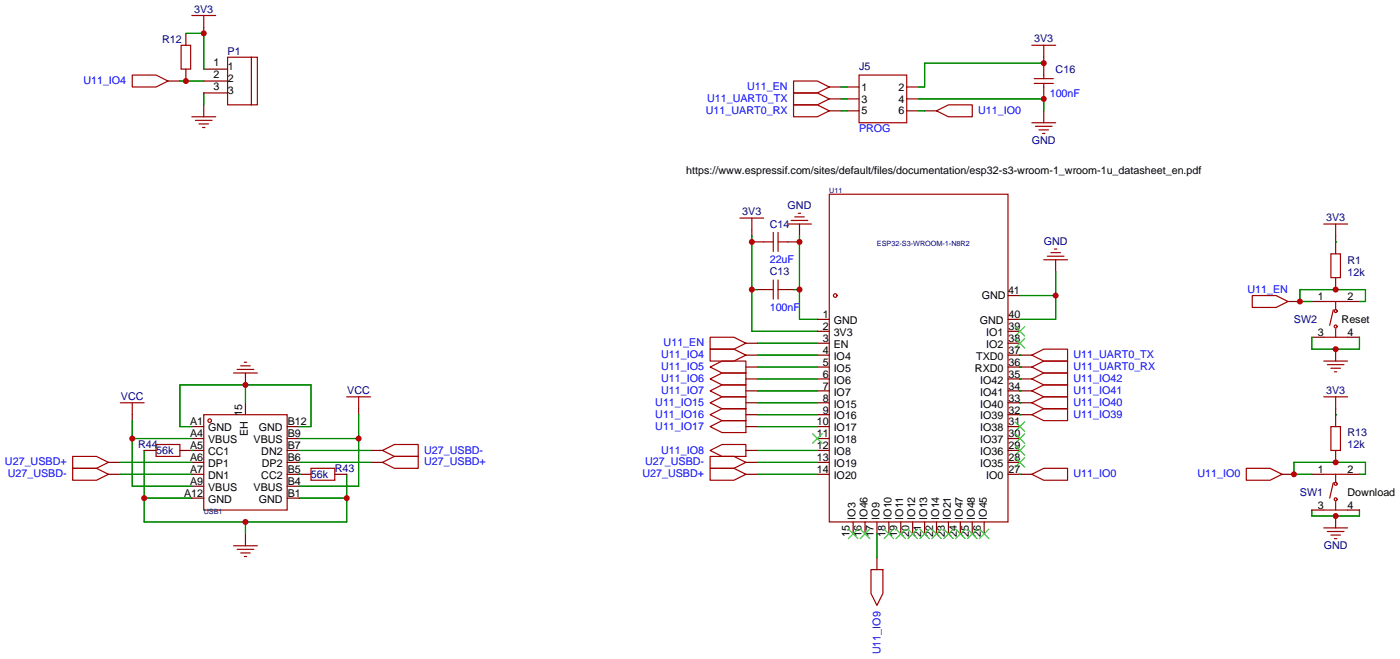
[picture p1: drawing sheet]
<svg xmlns="http://www.w3.org/2000/svg" width="298mm" height="140mm" viewBox="0 0 298 140" stroke-linecap="round" stroke-linejoin="round" font-family="sans-serif">
<g fill="none" stroke="#a10000" stroke-width=".25">
<path d="M28.2 16h5.1l2.5 1.3-2.5 1.2h-5.1zM38.6 9.7h2v5h-2zM40.9 3.3h5.1M43.4 3.3v2.5M48.5 12.2h5.1v10.2h-5.1zM53.6 12.2h1.3v10.2h-1.3M169.2 17.3h5l2.6 1.2-2.6 1.3h-5zM169.2 19.8h5l2.6 1.3-2.6 1.3h-5zM183.1 16h10.2v10.2h-10.2zM220 9.7h5M220.5 16.8h4M220.5 17.8h4"/>
<path d="M222.5 9.7v2.5M222.5 16v.8M222.5 17.8v.7M40.9 24.9h5.1M41.7 25.7h3.5M42.4 26.4h2M43.2 27.2h.5M169.2 22.4h5l2.6 1.2-2.6 1.3h-5zM199.6 23.6l2.6-1.2h5.1v2.5h-5.1zM220 26.2h5M220.7 26.9h3.6M221.5 27.7h2"/>
<path d="M222.2 28.4h.6M157.7 46.5h5.1M160.3 46.5v2.5M162.8 51.6h2M164.8 49.5v4.1M164.8 59.7v4.1M165.9 49.5v4.1M165.9 59.7v4.1M165.9 51.6h2M167.9 47.8h5.1M168.7 47h3.5M169.4 46.2h2"/>
<path d="M170.2 45.5h.5M176.8 41.4h38.1v69.9h-38.1zM222.5 55.4h5.1M223.3 54.6h3.5M224 53.8h2.1M224.8 53.1h.5M282.2 47.8h5.1M283.7 54.1h2.1v5.1h-2.1zM284.7 47.8v2.5M49.8 79.5h5.1M50.5 78.7h3.6M51.3 78h2"/>
<path d="M52.1 77.2h.5M151.4 78.2l2.5-1.2h5.1v2.5h-5.1zM151.4 74.4h5.1l2.5 1.3-2.5 1.3h-5.1zM151.4 71.9h5.1l2.5 1.3-2.5 1.2h-5.1zM164.1 61.7h.7M165.9 61.7h.7M220 75.7l2.5-1.3h5.1v2.6h-5.1zM220 78.2l2.5-1.2h5.1v2.5h-5.1zM267 63h5l2.6 1.3-2.6 1.2h-5zM282.2 77h5.1M282.2 71.9h5.1M282.2 64.3h5.1"/>
<path d="M283 77.7h3.5M283.7 78.5h2.1M284.2 66l-.7 3.3M284.5 79.2h.5M284.7 64.3v1.7M284.7 70.1v1.8M15.5 99.8h5.1l2.5 1.3-2.5 1.3h-5.1zM15.5 97.3h5.1l2.5 1.3-2.5 1.2h-5.1zM25.7 85.9h5M28.2 85.9v2.5M33.3 94.7h5.1v2.6h-5.1zM43.4 88.4h17.8v20.3h-17.8z"/>
<path d="M66.3 99.8h5.1v2.6h-5.1zM73.9 84.6h5.1M76.5 84.6v2.5M81.5 96l2.6-1.3h5.1v2.6h-5.1zM81.5 98.6l2.6-1.3h5.1v2.5h-5.1zM151.4 83.3l2.5-1.3h5.1v2.6h-5.1zM151.4 80.8l2.5-1.3h5.1v2.5h-5.1zM151.4 99.8h5.1l2.5 1.3-2.5 1.3h-5.1zM151.4 97.3h5.1l2.5 1.3-2.5 1.2h-5.1zM151.4 85.9l2.5-1.3h5.1v2.5h-5.1zM151.4 88.4l2.5-1.3h5.1v2.6h-5.1zM151.4 90.9l2.5-1.2h5.1v2.5h-5.1z"/>
<path d="M151.4 96l2.5-1.3h5.1v2.6h-5.1zM220 88.4l2.5-1.3h5.1v2.6h-5.1zM220 80.8l2.5-1.3h5.1v2.5h-5.1zM220 85.9l2.5-1.3h5.1v2.5h-5.1zM220 83.3l2.5-1.3h5.1v2.6h-5.1zM265.7 99.8h5.1l2.5 1.3-2.5 1.3h-5.1zM282.2 84.6h5.1M283.7 90.9h2.1v5.1h-2.1zM284.7 84.6v2.5M49.8 116.3h5.1M50.5 117.1h3.6M51.3 117.9h2"/>
<path d="M52.1 118.6h.5M220 101.1l2.5-1.3h5.1v2.6h-5.1zM282.2 112.5h5.1M282.2 108.7h5.1M282.2 101.1h5.1M283 113.3h3.5M283.7 114h2.1M284.2 102.9l-.7 3.3M284.5 114.8h.5M284.7 101.1v1.8M284.7 106.9v1.8M185.7 121.4h2.5v5.1l-1.3 2.5-1.2-2.5z"/>
<circle cx="178.1" cy="63" r=".38"/>
<circle cx="284.7" cy="66.3" r=".32"/>
<circle cx="284.7" cy="69.6" r=".32"/>
<circle cx="44.7" cy="89.7" r=".38"/>
<circle cx="284.7" cy="103.1" r=".32"/>
<circle cx="284.7" cy="106.4" r=".32"/>
</g>
<g fill="none" stroke="#870000" stroke-width=".25">
<path d="M35.8 17.3h2.6M39.6 7.1v2.6M39.6 14.7v2.6M43.4 5.8v1.3M43.4 17.3h5.1M43.4 14.7h5.1M43.4 19.8h5.1M176.8 18.5h2.5M180.6 18.5h2.5M193.3 18.5h2.5M222.5 12.2v3.8M222.5 18.5v2.6"/>
<path d="M43.4 22.4v2.5M176.8 21.1h2.5M176.8 23.6h2.5M180.6 21.1h2.5M180.6 23.6h2.5M193.3 21.1h2.5M193.3 23.6h2.5M197.1 23.6h2.5M222.5 23.6v2.6M160.3 49v1.3M160.3 51.6h2.5M167.9 51.6h2.5"/>
<path d="M170.4 47.8v2.5M225 55.4v2.5M284.7 50.3v3.8M284.7 59.2v2.5M52.3 79.5v2.5M159 78.2h2.5M159 75.7h2.5M159 73.2h2.5M161.5 61.7h2.6M166.6 61.7h2.6M174.2 78.2h2.6M174.2 75.7h2.6"/>
<path d="M174.2 68.1h2.6M174.2 70.6h2.6M174.2 73.2h2.6M214.9 78.2h5.1M214.9 75.7h5.1M214.9 63h2.5M214.9 68.1h2.5M214.9 70.6h2.5M214.9 73.2h2.5M274.6 64.3h2.5M279.7 64.3h2.5M279.7 71.9h2.5"/>
<path d="M284.7 74.4v2.6M287.3 64.3h2.5M287.3 71.9h2.5M23.1 98.6h2.6M28.2 88.4v1.3M30.7 96h2.6M38.4 96h5M40.9 90.9h2.5M40.9 93.5h2.5M40.9 98.6h2.5M52.3 85.9v2.5M61.2 90.9h2.6"/>
<path d="M61.2 93.5h2.6M61.2 96h2.6M61.2 98.6h2.6M76.5 87.1v1.3M79 96h2.5M79 98.6h2.5M159 83.3h2.5M159 80.8h2.5M159 85.9h2.5M159 88.4h2.5M159 90.9h2.5M159 96h2.5"/>
<path d="M159 98.6h2.5M174.2 83.3h2.6M174.2 80.8h2.6M174.2 85.9h2.6M174.2 88.4h2.6M174.2 90.9h2.6M174.2 93.5h2.6M174.2 96h2.6M174.2 98.6h2.6M214.9 83.3h5.1M214.9 80.8h5.1M214.9 85.9h5.1"/>
<path d="M214.9 88.4h5.1M214.9 90.9h2.5M214.9 93.5h2.5M214.9 96h2.5M214.9 98.6h2.5M284.7 87.1v3.8M284.7 96v2.6M23.1 101.1h2.6M40.9 101.1h2.5M40.9 103.6h2.5M40.9 106.2h2.5M52.3 113.8v2.5"/>
<path d="M61.2 101.1h5.1M61.2 103.6h2.6M61.2 106.2h2.6M71.4 101.1h2.5M159 101.1h2.5M174.2 101.1h2.6M181.9 111.3v2.5M184.4 111.3v2.5M186.9 111.3v2.5M186.9 118.9v2.5M189.5 111.3v2.5M192 111.3v2.5"/>
<path d="M194.6 111.3v2.5M197.1 111.3v2.5M199.6 111.3v2.5M202.2 111.3v2.5M204.7 111.3v2.5M207.3 111.3v2.5M209.8 111.3v2.5M214.9 101.1h5.1M273.3 101.1h2.5M279.7 101.1h2.5M279.7 108.7h2.5M284.7 110v2.5"/>
<path d="M287.3 101.1h2.5M287.3 108.7h2.5"/>
</g>
<g fill="none" stroke="#008700" stroke-width=".25">
<path d="M38.4 17.3h5M39.6 7.1h3.8v7.6M43.4 19.8v2.6M179.3 18.5h1.3M222.5 13.5h-25.4v5h-1.3M179.3 21.1h1.3M179.3 23.6h1.3M195.8 21.1h26.7v2.5M195.8 23.6h1.3M160.3 50.3v20.3h13.9M170.4 50.3v17.8h3.8M225 57.9v10.2h-7.6"/>
<path d="M284.7 51.6h.1M160.3 61.7h1.2M161.5 75.7h12.7M161.5 78.2h12.7M161.5 73.2h12.7M169.2 61.7h1.2M217.4 75.7h.1M217.4 78.2h.1M217.4 63h7.6M279.7 71.9v2.5h10.1v-2.5M279.7 64.3h-2.6v-2.6h14v2.6h-1.3M25.7 98.6h15.2"/>
<path d="M28.2 89.7v13.9h12.7M28.2 93.5h12.7M30.7 96v15.3h43.2v-10.2M40.9 96h.1M40.9 90.9h-2.5v-8.9h27.9v8.9h-2.5M52.3 82v3.9M63.8 98.6h15.2M63.8 93.5h12.7M63.8 96h15.2M76.5 88.4v15.2h-12.7M161.5 98.6h12.7M161.5 83.3h12.7"/>
<path d="M161.5 80.8h12.7M161.5 90.9h12.7M161.5 96h12.7M161.5 85.9h12.7M161.5 88.4h12.7M217.4 88.4h.1M217.4 85.9h.1M217.4 83.3h.1M217.4 80.8h.1M284.7 88.4h.1M25.7 101.1h15.2M30.7 106.2h10.2"/>
<path d="M52.3 111.3v2.5M63.8 101.1h.1M63.8 106.2h10.1M161.5 101.1h12.7M186.9 113.8v5.1M217.4 101.1h.1M279.7 108.7v1.3h10.1v-1.3M279.7 101.1h-3.9v-2.5h15.3v2.5h-1.3"/>
</g>
<g fill="none" stroke="#3c3" stroke-width=".25">
<path d="M216.4 69.6l2 2M216.4 72.1l2 2.1M218.4 69.6l-2 2M218.4 72.1l-2 2.1M173.2 92.5l2.1 2M175.3 92.5l-2.1 2M216.4 89.9l2 2M216.4 92.5l2 2M216.4 95l2 2M216.4 97.5l2 2.1M218.4 89.9l-2 2M218.4 92.5l-2 2"/>
<path d="M218.4 95l-2 2M218.4 97.5l-2 2.1M180.8 112.8l2.1 2M182.9 112.8l-2.1 2M183.4 112.8l2 2M185.4 112.8l-2 2M188.5 112.8l2 2M190.5 112.8l-2 2M191 112.8l2 2M193 112.8l-2 2M193.5 112.8l2.1 2M195.6 112.8l-2.1 2"/>
<path d="M196.1 112.8l2 2M198.1 112.8l-2 2M198.6 112.8l2.1 2M200.7 112.8l-2.1 2M201.2 112.8l2 2M203.2 112.8l-2 2M203.7 112.8l2 2M205.7 112.8l-2 2M206.2 112.8l2.1 2M208.3 112.8l-2.1 2M208.8 112.8l2 2M210.8 112.8l-2 2"/>
</g>
<g fill="#c00">
<circle cx="284.7" cy="110" r=".63"/>
<circle cx="170.4" cy="61.7" r=".63"/>
<circle cx="170.4" cy="51.6" r=".63"/>
<circle cx="160.3" cy="61.7" r=".63"/>
<circle cx="160.3" cy="51.6" r=".63"/>
<circle cx="225" cy="63" r=".63"/>
<circle cx="222.5" cy="13.5" r=".63"/>
<circle cx="222.5" cy="21.1" r=".63"/>
<circle cx="284.7" cy="74.4" r=".63"/>
<circle cx="52.3" cy="111.3" r=".63"/>
<circle cx="73.9" cy="106.2" r=".63"/>
<circle cx="30.7" cy="106.2" r=".63"/>
<circle cx="76.5" cy="93.5" r=".63"/>
<circle cx="52.3" cy="82" r=".63"/>
<circle cx="28.2" cy="93.5" r=".63"/>
<circle cx="275.8" cy="101.1" r=".63"/>
<circle cx="284.7" cy="98.6" r=".63"/>
<circle cx="284.7" cy="61.7" r=".63"/>
<circle cx="277.1" cy="64.3" r=".63"/>
<circle cx="43.4" cy="7.1" r=".63"/>
<circle cx="39.6" cy="17.3" r=".63"/>
</g>
<g font-size="2.3" fill="#000080">
<text x="41.4" y="2.7">3V3</text>
<text x="34.5" y="9.2">R12</text>
<text x="48.5" y="11.7">P1</text>
<text x="220.5" y="9">3V3</text>
<text x="183.1" y="15">J5</text>
<text x="225" y="15.5">C16</text>
<text x="220" y="30.6">GND</text>
<text x="158.2" y="45.9">3V3</text>
<text x="167.9" y="44.6">GND</text>
<text x="282.7" y="47.1">3V3</text>
<text x="164.1" y="48.5">C14</text>
<text x="222.5" y="52.2">GND</text>
<text x="164.1" y="58.7">C13</text>
<text x="287.3" y="56.2">R1</text>
<text x="287.3" y="58.7">12k</text>
<text x="275.8" y="68.9">SW2</text>
<text x="74" y="84">VCC</text>
<text x="282.7" y="84">3V3</text>
<text x="25.8" y="85.2">VCC</text>
<text x="29.5" y="95.5">R44</text>
<text x="287.3" y="93">R13</text>
<text x="287.3" y="95.6">12k</text>
<text x="33.3" y="96.8">56k</text>
<text x="66.3" y="101.9">56k</text>
<text x="71.4" y="100.6">R43</text>
<text x="277.1" y="105.7">SW1</text>
<text x="282.2" y="117">GND</text>
</g>
<g font-size="2.3" fill="#00f">
<text x="17.8" y="17.9">U11_IO4</text>
<text x="150.7" y="21.7">U11_UART0_TX</text>
<text x="159.3" y="19.2">U11_EN</text>
<text x="223.8" y="20.6">100nF</text>
<text x="150.5" y="24.3">U11_UART0_RX</text>
<text x="183.1" y="28.2">PROG</text>
<text x="208.5" y="24.3">U11_IO0</text>
<text x="164.1" y="56.2">22uF</text>
<text x="265.9" y="62.4">U11_EN</text>
<text x="164.1" y="66.4">100nF</text>
<text x="141" y="76.4">U11_IO4</text>
<text x="141.5" y="73.8">U11_EN</text>
<text x="228.9" y="76.4">U11_UART0_TX</text>
<text x="141" y="84">U11_IO7</text>
<text x="141" y="81.4">U11_IO6</text>
<text x="141" y="78.9">U11_IO5</text>
<text x="228.9" y="78.9">U11_UART0_RX</text>
<text x="228.9" y="81.4">U11_IO42</text>
<text x="228.9" y="84">U11_IO41</text>
<text x="139.7" y="86.5">U11_IO15</text>
<text x="139.7" y="89.1">U11_IO16</text>
<text x="228.9" y="89.1">U11_IO39</text>
<text x="228.9" y="86.5">U11_IO40</text>
<text x="139.7" y="91.6">U11_IO17</text>
<text x="1.1" y="99.2">U27_USBD+</text>
<text x="1.6" y="101.8">U27_USBD-</text>
<text x="90.4" y="96.7">U27_USBD-</text>
<text x="90.4" y="99.2">U27_USBD+</text>
<text x="137" y="101.8">U27_USBD+</text>
<text x="137.5" y="99.2">U27_USBD-</text>
<text x="141" y="96.7">U11_IO8</text>
<text x="228.9" y="101.8">U11_IO0</text>
<text x="255.3" y="101.8">U11_IO0</text>
<text x="187.7" y="139.5" transform="rotate(-90 187.7 139.5)">U11_IO9</text>
</g>
<g font-size="2.3">
<text x="45.5" y="14">1</text>
<text x="45.5" y="16.5">2</text>
<text x="48.5" y="15">1</text>
<text x="48.5" y="17.6">2</text>
<text x="45.5" y="19.1">3</text>
<text x="48.5" y="20.1">3</text>
<text x="183.6" y="19.3">1</text>
<text x="183.6" y="21.8">3</text>
<text x="191.5" y="19.3">2</text>
<text x="191.5" y="21.8">4</text>
<text x="183.6" y="24.4">5</text>
<text x="191.5" y="24.4">6</text>
<text x="146.3" y="37.1">https://www.espressif.com/sites/default/files/documentation/esp32-s3-wroom-1_wroom-1u_datasheet_en.pdf</text>
<text x="209.3" y="63.8">GND</text>
<text x="214.9" y="62.7">41</text>
<text x="280.9" y="64">1</text>
<text x="287.3" y="64">2</text>
<text x="175.4" y="70.4">2</text>
<text x="175.4" y="67.8">1</text>
<text x="177.7" y="71.6">3V3</text>
<text x="177.7" y="69.1">GND</text>
<text x="208.9" y="69.1">GND</text>
<text x="210.3" y="71.6">IO1</text>
<text x="215" y="67.8">40</text>
<text x="215" y="70.4">39</text>
<text x="280.9" y="71.6">3</text>
<text x="286" y="68.9">Reset</text>
<text x="287.3" y="71.6">4</text>
<text x="175.4" y="78">5</text>
<text x="175.4" y="75.4">4</text>
<text x="175.4" y="72.9">3</text>
<text x="177.7" y="76.7">IO4</text>
<text x="177.7" y="74.2">EN</text>
<text x="208.1" y="76.7">TXD0</text>
<text x="210.3" y="74.2">IO2</text>
<text x="215" y="72.9">38</text>
<text x="215" y="75.4">37</text>
<text x="215" y="78">36</text>
<text x="175.4" y="83.1">7</text>
<text x="175.4" y="80.5">6</text>
<text x="177.7" y="81.8">IO6</text>
<text x="177.7" y="79.3">IO5</text>
<text x="207.8" y="79.3">RXD0</text>
<text x="209" y="81.8">IO42</text>
<text x="215" y="80.5">35</text>
<text x="215" y="83.1">34</text>
<text x="51.6" y="88.8" transform="rotate(-90 51.6 88.8)">15</text>
<text x="175.4" y="88.1">9</text>
<text x="175.4" y="85.6">8</text>
<text x="177.7" y="89.4">IO16</text>
<text x="177.7" y="86.9">IO15</text>
<text x="177.7" y="84.3">IO7</text>
<text x="209" y="84.3">IO41</text>
<text x="209" y="86.9">IO40</text>
<text x="209" y="89.4">IO39</text>
<text x="215" y="85.6">33</text>
<text x="215" y="88.1">32</text>
<text x="40.5" y="95.8">A5</text>
<text x="40.5" y="93.2">A4</text>
<text x="40.5" y="90.7">A1</text>
<text x="44.4" y="94.5">VBUS</text>
<text x="44.4" y="92">GND</text>
<text x="52.9" y="93" transform="rotate(-90 52.9 93)">EH</text>
<text x="54" y="94.5">VBUS</text>
<text x="55.2" y="92">GND</text>
<text x="61.3" y="90.7">B12</text>
<text x="61.3" y="93.2">B9</text>
<text x="61.3" y="95.8">B7</text>
<text x="174.1" y="95.8">12</text>
<text x="174.1" y="93.2">11</text>
<text x="174.1" y="90.7">10</text>
<text x="177.7" y="94.5">IO18</text>
<text x="177.7" y="92">IO17</text>
<text x="209" y="92">IO38</text>
<text x="209" y="94.5">IO37</text>
<text x="215" y="90.7">31</text>
<text x="215" y="93.2">30</text>
<text x="215" y="95.8">29</text>
<text x="40.5" y="100.8">A7</text>
<text x="40.5" y="98.3">A6</text>
<text x="44.4" y="99.6">DP1</text>
<text x="44.4" y="97">CC1</text>
<text x="55.7" y="97">DN2</text>
<text x="55.8" y="99.6">DP2</text>
<text x="61.3" y="98.3">B6</text>
<text x="61.3" y="100.8">B5</text>
<text x="174.1" y="100.8">14</text>
<text x="174.1" y="98.3">13</text>
<text x="177.7" y="99.6">IO19</text>
<text x="177.7" y="97">IO8</text>
<text x="209" y="97">IO36</text>
<text x="209" y="99.6">IO35</text>
<text x="215" y="98.3">28</text>
<text x="215" y="100.8">27</text>
<text x="280.9" y="100.8">1</text>
<text x="287.3" y="100.8">2</text>
<text x="39.2" y="105.9">A12</text>
<text x="40.5" y="103.4">A9</text>
<text x="44.4" y="107.2">GND</text>
<text x="44.4" y="104.7">VBUS</text>
<text x="44.4" y="102.1">DN1</text>
<text x="54" y="104.7">VBUS</text>
<text x="55.2" y="107.2">GND</text>
<text x="55.7" y="102.1">CC2</text>
<text x="61.3" y="103.4">B4</text>
<text x="61.3" y="105.9">B1</text>
<text x="177.7" y="102.1">IO20</text>
<text x="210.3" y="102.1">IO0</text>
<text x="287.3" y="105.7">Download</text>
<text x="182.4" y="110.8" transform="rotate(-90 182.4 110.8)">IO3</text>
<text x="184.9" y="110.8" transform="rotate(-90 184.9 110.8)">IO46</text>
<text x="187.5" y="110.8" transform="rotate(-90 187.5 110.8)">IO9</text>
<text x="190" y="110.8" transform="rotate(-90 190 110.8)">IO10</text>
<text x="192.6" y="110.8" transform="rotate(-90 192.6 110.8)">IO11</text>
<text x="195.1" y="110.8" transform="rotate(-90 195.1 110.8)">IO12</text>
<text x="197.6" y="110.8" transform="rotate(-90 197.6 110.8)">IO13</text>
<text x="200.2" y="110.8" transform="rotate(-90 200.2 110.8)">IO14</text>
<text x="202.7" y="110.8" transform="rotate(-90 202.7 110.8)">IO21</text>
<text x="205.3" y="110.8" transform="rotate(-90 205.3 110.8)">IO47</text>
<text x="207.8" y="110.8" transform="rotate(-90 207.8 110.8)">IO48</text>
<text x="210.3" y="110.8" transform="rotate(-90 210.3 110.8)">IO45</text>
<text x="280.9" y="108.5">3</text>
<text x="287.3" y="108.5">4</text>
<text x="181.1" y="114.4" transform="rotate(-90 181.1 114.4)">15</text>
<text x="183.7" y="114.4" transform="rotate(-90 183.7 114.4)">16</text>
<text x="186.2" y="114.4" transform="rotate(-90 186.2 114.4)">17</text>
<text x="188.8" y="114.4" transform="rotate(-90 188.8 114.4)">18</text>
<text x="191.3" y="114.4" transform="rotate(-90 191.3 114.4)">19</text>
<text x="193.8" y="114.4" transform="rotate(-90 193.8 114.4)">20</text>
<text x="196.4" y="114.4" transform="rotate(-90 196.4 114.4)">21</text>
<text x="198.9" y="114.4" transform="rotate(-90 198.9 114.4)">22</text>
<text x="201.5" y="114.4" transform="rotate(-90 201.5 114.4)">23</text>
<text x="204" y="114.4" transform="rotate(-90 204 114.4)">24</text>
<text x="206.5" y="114.4" transform="rotate(-90 206.5 114.4)">25</text>
<text x="209.1" y="114.4" transform="rotate(-90 209.1 114.4)">26</text>
</g>
<g font-size="1.5" fill="#000080">
<text x="176.8" y="41.1">U11</text>
<text x="186.9" y="52.5">ESP32-S3-WROOM-1-N8R2</text>
<text x="43.4" y="109.7">USB1</text>
</g>
</svg>
